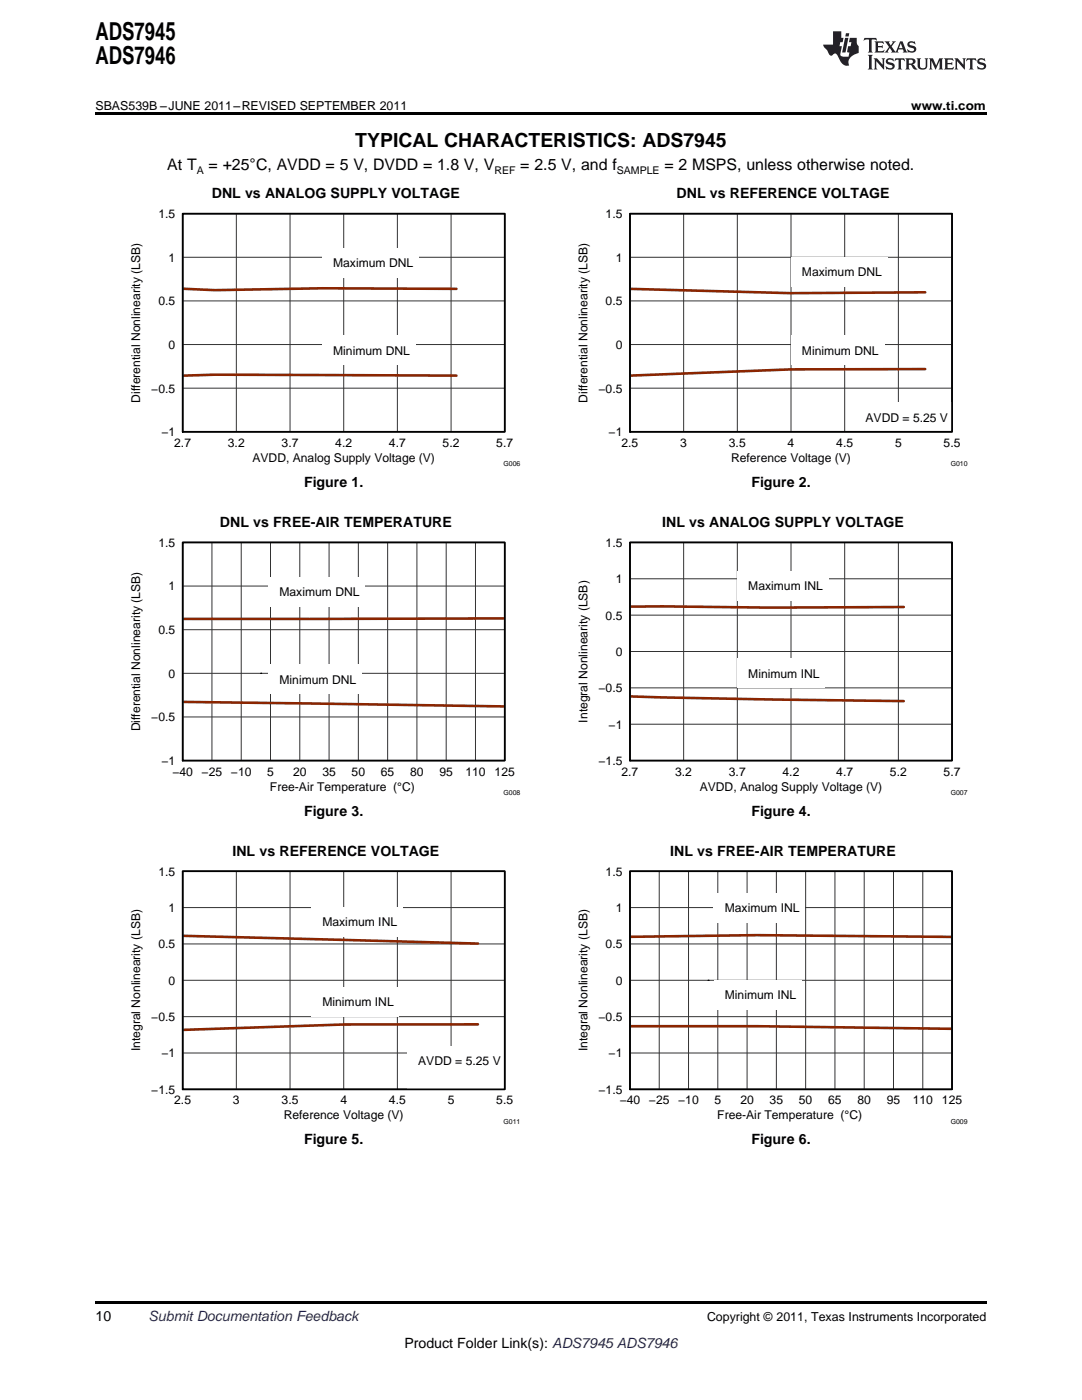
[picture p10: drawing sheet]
<svg xmlns="http://www.w3.org/2000/svg" width="216mm" height="279mm" viewBox="0 0 216 279" stroke-linecap="round" stroke-linejoin="round" font-family="sans-serif">
<g fill="#231f20">
<path d="M172.5 7.6l-.1 .5 .4-.2h.6v.1v2.1l-.2 .4h.9l-.2-.4v-2.1l.1-.1h.5l.5 .2-.2-.5zM174.5 8.3l.2 .3v1.5l-.2 .4h1.8l.2-.6a1.04 1.04 0 0 1-1.3 .2v-.7h.6l.3 .2v-.6l-.3 .2h-.6v-.6l.8-.1 .4 .3-.2-.5zM176.5 8.3l.9 1.1-.9 1.1h.8l-.2-.2 .4-.7 .5 .7-.2 .2h1.5l-.2-.2 .2-.4h.9l.1 .4-.2 .2h1l-.3-.3-.7-1.9h-.5l-.9 2-.8-1 .9-1h-.8l.1 .3-.4 .5-.3-.6 .1-.2zM179.7 8.6l.4 1h-.7zM181.3 8.4a.63 .63 0 0 0-.2 .7 .63 .63 0 0 0 .6 .4l.6 .2 .1 .2a.75 .75 0 0 1-.7 .4 .75 .75 0 0 1-.6-.5l.1 .7 .1-.1a1.11 1.11 0 0 0 1.5-.6 1.13 1.13 0 0 0-1.2-.8l-.1-.4a1.04 1.04 0 0 1 1.2 .2l-.2-.5-.2 .1-.4-.2zM173.2 10.9l.2 .4v2.2l-.2 .4h1l-.3-.4v-2.2l.3-.4zM174.3 11.6l.3 .4v1.5l-.3 .4h.8l-.2-.4v-1.3l1.5 1.7v-1.9l.2-.4h-.7l.2 .4v.9l-1.1-1.3zM177 11.8a.62 .62 0 0 0-.2 .7 .62 .62 0 0 0 .6 .4l.6 .1 .1 .3a.76 .76 0 0 1-.7 .3 .76 .76 0 0 1-.7-.4l.2 .7 .1-.1a1.11 1.11 0 0 0 1.5-.6 1.13 1.13 0 0 0-1.2-.8l-.1-.4a1.04 1.04 0 0 1 1.2 .2l-.2-.6-.2 .1-.5-.1zM178.7 11.6l-.2 .6a.61 .61 0 0 1 .8-.3v1.6l-.2 .4h.9l-.2-.4v-1.6a.63 .63 0 0 1 .7 .3l-.1-.6zM180.6 11.6l.3 .4v1.5l-.3 .4h1l-.2-.2-.1-.8 .6 .2a.76 .76 0 0 0 1.2 .7l-1-1a.58 .58 0 0 0 .6-.5 .58 .58 0 0 0-.5-.6zM181.4 11.9h.1a.45 .45 0 0 1 .5 .1 .45 .45 0 0 1 .1 .5l-.8 .2zM182.9 11.6l.2 .2a2.17 2.17 0 0 0 .3 1.9 .99 .99 0 0 0 1.6-.6v-1.1l.2-.4h-.7l.2 .2a1.92 1.92 0 0 1-.2 1.8 .6 .6 0 0 1-.9-.5v-1.1l.2-.4zM185.4 11.6l.2 .4v1.5l-.2 .4h.7l-.2-.4v-1.4l.8 1.8 .8-1.8v1.4l-.2 .4h.9l-.2-.4v-1.5l.2-.4h-.8l-.6 1.5-.6-1.5zM188.4 11.6l.2 .4v1.5l-.2 .4h1.8l.1-.6a1.04 1.04 0 0 1-1.2 .1v-.6h.5l.4 .2v-.6l-.4 .2h-.5v-.7h.8l.3 .3-.1-.6zM190.5 11.6l.2 .4v1.5l-.2 .4h.7l-.2-.4v-1.3l1.5 1.7v-1.9l.2-.4h-.7l.2 .4v.9l-1.1-1.3zM192.9 11.6l-.1 .6a.61 .61 0 0 1 .7-.3l.1 1.6-.3 .4h1l-.3-.4 .1-1.6a.63 .63 0 0 1 .7 .3l-.1-.6zM195.2 11.8a.62 .62 0 0 0-.2 .7 .62 .62 0 0 0 .6 .4l.6 .1 .1 .3a.76 .76 0 0 1-.7 .3 .76 .76 0 0 1-.6-.4l.1 .7 .1-.1a1.11 1.11 0 0 0 1.6-.6 1.13 1.13 0 0 0-1.3-.8l-.1-.4a1.04 1.04 0 0 1 1.2 .2l-.1-.6-.2 .1-.5-.1z"/>
<path d="M166.2 6.3v2.6h-1.9v.4l.8 .9a.91 .91 0 0 0 1 .8 .56 .56 0 0 1 .5-.3 .56 .56 0 0 1 .5 .3l.4 .8a1.53 1.53 0 0 0 1.9 1.2 1.54 1.54 0 0 1 1-2.1l.9-.3v-1.4a1.52 1.52 0 0 1-.4-1.6h-1.3l-.2 .8h.5l-.2 .8h-.5l-.1 1v.2l.4 .1-.2 .8a1.93 1.93 0 0 1-1.6-.3l.3-1.8h-.5l.2-.8h.4l.2-.8h-.4v-1.3zM168.6 7.6l-.6 2.9h.7l.6-2.9zM168.8 6.6l-.1 .7h.6l.2-.7z"/>
</g>
<path d="M36.4 42.6h64.3v43.6h-64.3z" fill="none" stroke="#000" stroke-width=".26"/>
<path d="M36.4 42.6h64.3v43.6h-64.3zM36.4 51.3h64.3M47.2 42.6v43.6M57.9 42.6v43.6M68.6 42.6v43.6M79.3 42.6v43.6M90 42.6v43.6M36.4 77.5h64.3M36.4 68.8h64.3M36.4 60.1h64.3" fill="none" stroke="#333" stroke-width=".2"/>
<path d="M36.4 57.6l6.5 .3 21.4-.4 26.8 .1M91.1 75l-48.2-.2-6.5 .2" fill="none" stroke="#8b2500" stroke-width=".52"/>
<g fill="#fff">
<path d="M64.3 49.6h19.2v5.8h-19.2z"/>
<path d="M64.3 67h18.6v5.8h-18.6z"/>
</g>
<path d="M36.4 42.6h64.3v43.6h-64.3z" fill="none" stroke="#000" stroke-width=".35"/>
<path d="M125.7 42.6h64.3v43.6h-64.3z" fill="none" stroke="#000" stroke-width=".26"/>
<path d="M125.7 42.6h64.3v43.6h-64.3zM125.7 51.3h64.3M136.4 42.6v43.6M147.1 42.6v43.6M157.8 42.6v43.6M168.5 42.6v43.6M179.3 42.6v43.6M125.7 77.5h64.3M125.7 68.8h64.3M125.7 60.1h64.3" fill="none" stroke="#333" stroke-width=".2"/>
<path d="M125.7 57.6l32.1 .9 26.8-.2M184.6 73.7h-26.8l-32.1 1.3" fill="none" stroke="#8b2500" stroke-width=".52"/>
<g fill="#fff">
<path d="M157.8 51.3h19.3v5.9h-19.3z"/>
<path d="M157.8 67h18.6v5.8h-18.6z"/>
<path d="M170.5 80.4h19.5v5.8h-19.5z"/>
</g>
<path d="M125.7 42.6h64.3v43.6h-64.3z" fill="none" stroke="#000" stroke-width=".35"/>
<path d="M36.4 108.3h64.3v43.5h-64.3z" fill="none" stroke="#000" stroke-width=".26"/>
<g fill="none" stroke="#333" stroke-width=".2">
<path d="M36.4 108.3h64.3v43.5h-64.3zM36.4 117h64.3M42.3 108.3v43.5M48.1 108.3v43.5M54 108.3v43.5M59.8 108.3v43.5M65.7 108.3v43.5M71.5 108.3v43.5M77.3 108.3v43.5M83.2 108.3v43.5M89 108.3v43.5M94.9 108.3v43.5"/>
<path d="M36.4 134.4h64.3M36.4 125.7h64.3M36.4 143.1h64.3"/>
</g>
<path d="M100.7 123.4l-64.3 .1M36.4 140.1l64.3 .9" fill="none" stroke="#8b2500" stroke-width=".52"/>
<path d="M52 134.4h.1" fill="none" stroke="#000" stroke-width=".2"/>
<path d="M53.6 115.2h19.2v5.8h-19.2z" fill="#fff"/>
<path d="M52 134.4h.1" fill="none" stroke="#000" stroke-width=".2"/>
<path d="M53.6 132.6h18.6v5.8h-18.6z" fill="#fff"/>
<path d="M36.4 108.3h64.3v43.5h-64.3z" fill="none" stroke="#000" stroke-width=".35"/>
<path d="M125.7 108.3h64.3v43.5h-64.3z" fill="none" stroke="#000" stroke-width=".26"/>
<path d="M125.7 108.3h64.3v43.5h-64.3zM125.7 115.5h64.3M136.4 108.3v43.5M147.1 108.3v43.5M157.8 108.3v43.5M168.5 108.3v43.5M179.3 108.3v43.5M125.7 137.3h64.3M125.7 130h64.3M125.7 122.8h64.3M125.7 144.5h64.3" fill="none" stroke="#333" stroke-width=".2"/>
<path d="M125.7 121.1l6.4-.1 21.5 .3 26.7-.2M125.7 139l27.9 .6 26.7 .3" fill="none" stroke="#8b2500" stroke-width=".52"/>
<g fill="#fff">
<path d="M147.1 114.1h18.2v5.8h-18.2z"/>
<path d="M147.1 131.5h17.5v5.8h-17.5z"/>
</g>
<path d="M125.7 108.3h64.3v43.5h-64.3z" fill="none" stroke="#000" stroke-width=".35"/>
<path d="M36.4 173.9h64.3v43.5h-64.3z" fill="none" stroke="#000" stroke-width=".26"/>
<path d="M36.4 173.9h64.3v43.5h-64.3zM47.2 173.9v43.5M57.9 173.9v43.5M68.6 173.9v43.5M79.3 173.9v43.5M90 173.9v43.5M36.4 195.6h64.3M36.4 188.4h64.3M36.4 181.1h64.3M36.4 210.2h64.3M36.4 202.9h64.3" fill="none" stroke="#333" stroke-width=".2"/>
<path d="M36.4 186.8l59 1.5M95.4 204.4l-26.8 .1-32.2 1" fill="none" stroke="#8b2500" stroke-width=".52"/>
<g fill="#fff">
<path d="M62.2 181.1h18.1v5.8h-18.1z"/>
<path d="M62.2 197.1h17.4v5.8h-17.4z"/>
<path d="M81.3 208.7h19.4v8.7h-19.4z"/>
</g>
<path d="M36.4 173.9h64.3v43.5h-64.3z" fill="none" stroke="#000" stroke-width=".35"/>
<path d="M125.7 173.9h64.3v43.5h-64.3z" fill="none" stroke="#000" stroke-width=".26"/>
<g fill="none" stroke="#333" stroke-width=".2">
<path d="M125.7 173.9h64.3v43.5h-64.3zM131.5 173.9v43.5M137.4 173.9v43.5M143.2 173.9v43.5M149.1 173.9v43.5M154.9 173.9v43.5M160.8 173.9v43.5M166.6 173.9v43.5M172.4 173.9v43.5M178.3 173.9v43.5M184.1 173.9v43.5M125.7 195.6h64.3"/>
<path d="M125.7 188.4h64.3M125.7 181.1h64.3M125.7 210.2h64.3M125.7 202.9h64.3"/>
</g>
<path d="M125.7 187l25.3-.4 39 .4M125.7 204.8h25.3l39 .5" fill="none" stroke="#8b2500" stroke-width=".52"/>
<path d="M141.3 195.6h.1" fill="none" stroke="#000" stroke-width=".2"/>
<path d="M142.5 178.2h18.1v5.8h-18.1z" fill="#fff"/>
<path d="M141.3 195.6h.1" fill="none" stroke="#000" stroke-width=".2"/>
<path d="M142.5 195.6h17.4v5.8h-17.4z" fill="#fff"/>
<path d="M125.7 173.9h64.3v43.5h-64.3z" fill="none" stroke="#000" stroke-width=".35"/>
<path d="M19 259.7h177.8v.5h-177.8z" fill="#000"/>
<g fill="#fff">
<path d="M156.1 230.2h.4v.7h-.4z"/>
<path d="M66.9 230.2h.3v.7h-.3z"/>
<path d="M156.1 164.5h.4v.7h-.4z"/>
<path d="M66.9 164.5h.3v.7h-.3z"/>
<path d="M156.1 98.9h.4v.7h-.4z"/>
<path d="M66.9 98.9h.3v.7h-.3z"/>
</g>
<path d="M19 22.5h177.8v.5h-177.8z" fill="#000"/>
<g font-size="4.9">
<text x="19" y="7.9">ADS7945</text>
<text x="19" y="12.8">ADS7946</text>
</g>
<text font-size="3.9" x="70.9" y="29.3">TYPICAL CHARACTERISTICS: ADS7945</text>
<g font-size="3.2">
<text x="33.4" y="34">At T</text>
<text x="41.6" y="34">= +25°C, AVDD = 5 V, DVDD = 1.8 V, V</text>
<text x="103.8" y="34">= 2.5 V, and f</text>
<text x="132.6" y="34">= 2 MSPS, unless otherwise noted.</text>
</g>
<g font-size="2.8">
<text x="42.3" y="39.5">DNL vs ANALOG SUPPLY VOLTAGE</text>
<text x="135" y="39.5">DNL vs REFERENCE VOLTAGE</text>
<text x="60.7" y="97.2">Figure 1.</text>
<text x="149.9" y="97.2">Figure 2.</text>
<text x="43.9" y="105.1">DNL vs FREE-AIR TEMPERATURE</text>
<text x="132.2" y="105.1">INL vs ANALOG SUPPLY VOLTAGE</text>
<text x="60.7" y="162.8">Figure 3.</text>
<text x="149.9" y="162.8">Figure 4.</text>
<text x="46.4" y="170.7">INL vs REFERENCE VOLTAGE</text>
<text x="133.7" y="170.7">INL vs FREE-AIR TEMPERATURE</text>
<text x="60.7" y="228.4">Figure 5.</text>
<text x="149.9" y="228.4">Figure 6.</text>
<text x="19" y="263.6">10</text>
<text x="80.7" y="269">Product Folder Link(s): ADS7945 ADS7946</text>
</g>
<text font-size="2.8" fill="#0000c8" x="29.6" y="263.6">Submit Documentation Feedback</text>
<g font-size="2.5">
<text x="19" y="21.9">SBAS539B –JUNE 2011–REVISED SEPTEMBER 2011</text>
<text x="181.8" y="21.9">www.ti.com</text>
<text x="141.1" y="263.6">Copyright © 2011, Texas Instruments Incorporated</text>
</g>
<g font-size="2.4">
<text x="31.6" y="43.5">1.5</text>
<text x="120.8" y="43.5">1.5</text>
<text x="33.6" y="52.2">1</text>
<text x="66.5" y="53.4">Maximum DNL</text>
<text x="122.9" y="52.2">1</text>
<text x="160" y="55.1">Maximum DNL</text>
<text x="31.6" y="60.9">0.5</text>
<text x="120.8" y="60.9">0.5</text>
<text x="33.6" y="69.6">0</text>
<text x="66.5" y="70.8">Minimum DNL</text>
<text x="122.9" y="69.6">0</text>
<text x="160" y="70.8">Minimum DNL</text>
<text x="28" y="80.3" transform="rotate(-90 28 80.3)">Differential Nonlinearity (LSB)</text>
<text x="30.2" y="78.3">−0.5</text>
<text x="117.2" y="80.3" transform="rotate(-90 117.2 80.3)">Differential Nonlinearity (LSB)</text>
<text x="119.4" y="78.3">−0.5</text>
<text x="32.2" y="87">−1</text>
<text x="34.8" y="89.2">2.7</text>
<text x="45.5" y="89.2">3.2</text>
<text x="56.2" y="89.2">3.7</text>
<text x="66.9" y="89.2">4.2</text>
<text x="77.6" y="89.2">4.7</text>
<text x="88.3" y="89.2">5.2</text>
<text x="99" y="89.2">5.7</text>
<text x="121.5" y="87">−1</text>
<text x="124" y="89.2">2.5</text>
<text x="135.7" y="89.2">3</text>
<text x="145.4" y="89.2">3.5</text>
<text x="157.2" y="89.2">4</text>
<text x="166.9" y="89.2">4.5</text>
<text x="172.7" y="84.1">AVDD = 5.25 V</text>
<text x="178.6" y="89.2">5</text>
<text x="188.3" y="89.2">5.5</text>
<text x="50.4" y="92.1">AVDD, Analog Supply Voltage (V)</text>
<text x="145.9" y="92.1">Reference Voltage (V)</text>
<text x="31.6" y="109.1">1.5</text>
<text x="120.8" y="109.1">1.5</text>
<text x="33.6" y="117.8">1</text>
<text x="55.8" y="119">Maximum DNL</text>
<text x="122.9" y="116.4">1</text>
<text x="149.3" y="117.8">Maximum INL</text>
<text x="120.8" y="123.6">0.5</text>
<text x="31.6" y="126.5">0.5</text>
<text x="122.9" y="130.9">0</text>
<text x="33.6" y="135.2">0</text>
<text x="55.8" y="136.4">Minimum DNL</text>
<text x="149.3" y="135.2">Minimum INL</text>
<text x="30.2" y="144">−0.5</text>
<text x="119.4" y="138.1">−0.5</text>
<text x="28" y="146" transform="rotate(-90 28 146)">Differential Nonlinearity (LSB)</text>
<text x="117.2" y="144.2" transform="rotate(-90 117.2 144.2)">Integral Nonlinearity (LSB)</text>
<text x="121.5" y="145.4">−1</text>
<text x="32.2" y="152.7">−1</text>
<text x="34.4" y="154.8">−40</text>
<text x="40.2" y="154.8">−25</text>
<text x="46.1" y="154.8">−10</text>
<text x="53.3" y="154.8">5</text>
<text x="58.5" y="154.8">20</text>
<text x="64.3" y="154.8">35</text>
<text x="70.2" y="154.8">50</text>
<text x="76" y="154.8">65</text>
<text x="81.8" y="154.8">80</text>
<text x="87.7" y="154.8">95</text>
<text x="92.9" y="154.8">110</text>
<text x="98.7" y="154.8">125</text>
<text x="119.4" y="152.7">−1.5</text>
<text x="124" y="154.8">2.7</text>
<text x="134.7" y="154.8">3.2</text>
<text x="145.4" y="154.8">3.7</text>
<text x="156.2" y="154.8">4.2</text>
<text x="166.9" y="154.8">4.7</text>
<text x="177.6" y="154.8">5.2</text>
<text x="188.3" y="154.8">5.7</text>
<text x="53.9" y="157.8">Free-Air Temperature (°C)</text>
<text x="139.6" y="157.8">AVDD, Analog Supply Voltage (V)</text>
<text x="31.6" y="174.7">1.5</text>
<text x="120.8" y="174.7">1.5</text>
<text x="33.6" y="182">1</text>
<text x="64.3" y="184.9">Maximum INL</text>
<text x="122.9" y="182">1</text>
<text x="144.6" y="182">Maximum INL</text>
<text x="31.6" y="189.3">0.5</text>
<text x="120.8" y="189.3">0.5</text>
<text x="33.6" y="196.5">0</text>
<text x="122.9" y="196.5">0</text>
<text x="30.2" y="203.8">−0.5</text>
<text x="64.3" y="200.9">Minimum INL</text>
<text x="119.4" y="203.8">−0.5</text>
<text x="144.6" y="199.4">Minimum INL</text>
<text x="28" y="209.8" transform="rotate(-90 28 209.8)">Integral Nonlinearity (LSB)</text>
<text x="117.2" y="209.8" transform="rotate(-90 117.2 209.8)">Integral Nonlinearity (LSB)</text>
<text x="32.2" y="211">−1</text>
<text x="83.4" y="212.5">AVDD = 5.25 V</text>
<text x="121.5" y="211">−1</text>
<text x="30.2" y="218.3">−1.5</text>
<text x="34.8" y="220.4">2.5</text>
<text x="46.5" y="220.4">3</text>
<text x="56.2" y="220.4">3.5</text>
<text x="67.9" y="220.4">4</text>
<text x="77.6" y="220.4">4.5</text>
<text x="89.3" y="220.4">5</text>
<text x="99" y="220.4">5.5</text>
<text x="119.4" y="218.3">−1.5</text>
<text x="123.7" y="220.4">−40</text>
<text x="129.5" y="220.4">−25</text>
<text x="135.3" y="220.4">−10</text>
<text x="142.6" y="220.4">5</text>
<text x="147.7" y="220.4">20</text>
<text x="153.6" y="220.4">35</text>
<text x="159.4" y="220.4">50</text>
<text x="165.3" y="220.4">65</text>
<text x="171.1" y="220.4">80</text>
<text x="176.9" y="220.4">95</text>
<text x="182.1" y="220.4">110</text>
<text x="188" y="220.4">125</text>
<text x="56.6" y="223.4">Reference Voltage (V)</text>
<text x="143.1" y="223.4">Free-Air Temperature (°C)</text>
</g>
<g font-size="2.1">
<text x="39.3" y="34.6">A</text>
<text x="98.6" y="34.6">REF</text>
<text x="123.1" y="34.6">SAMPLE</text>
</g>
<g font-size="1.4">
<text x="100.5" y="93.1">G006</text>
<text x="189.7" y="93.1">G010</text>
<text x="100.5" y="158.7">G008</text>
<text x="189.7" y="158.7">G007</text>
<text x="100.5" y="224.3">G011</text>
<text x="189.7" y="224.3">G009</text>
</g>
</svg>
